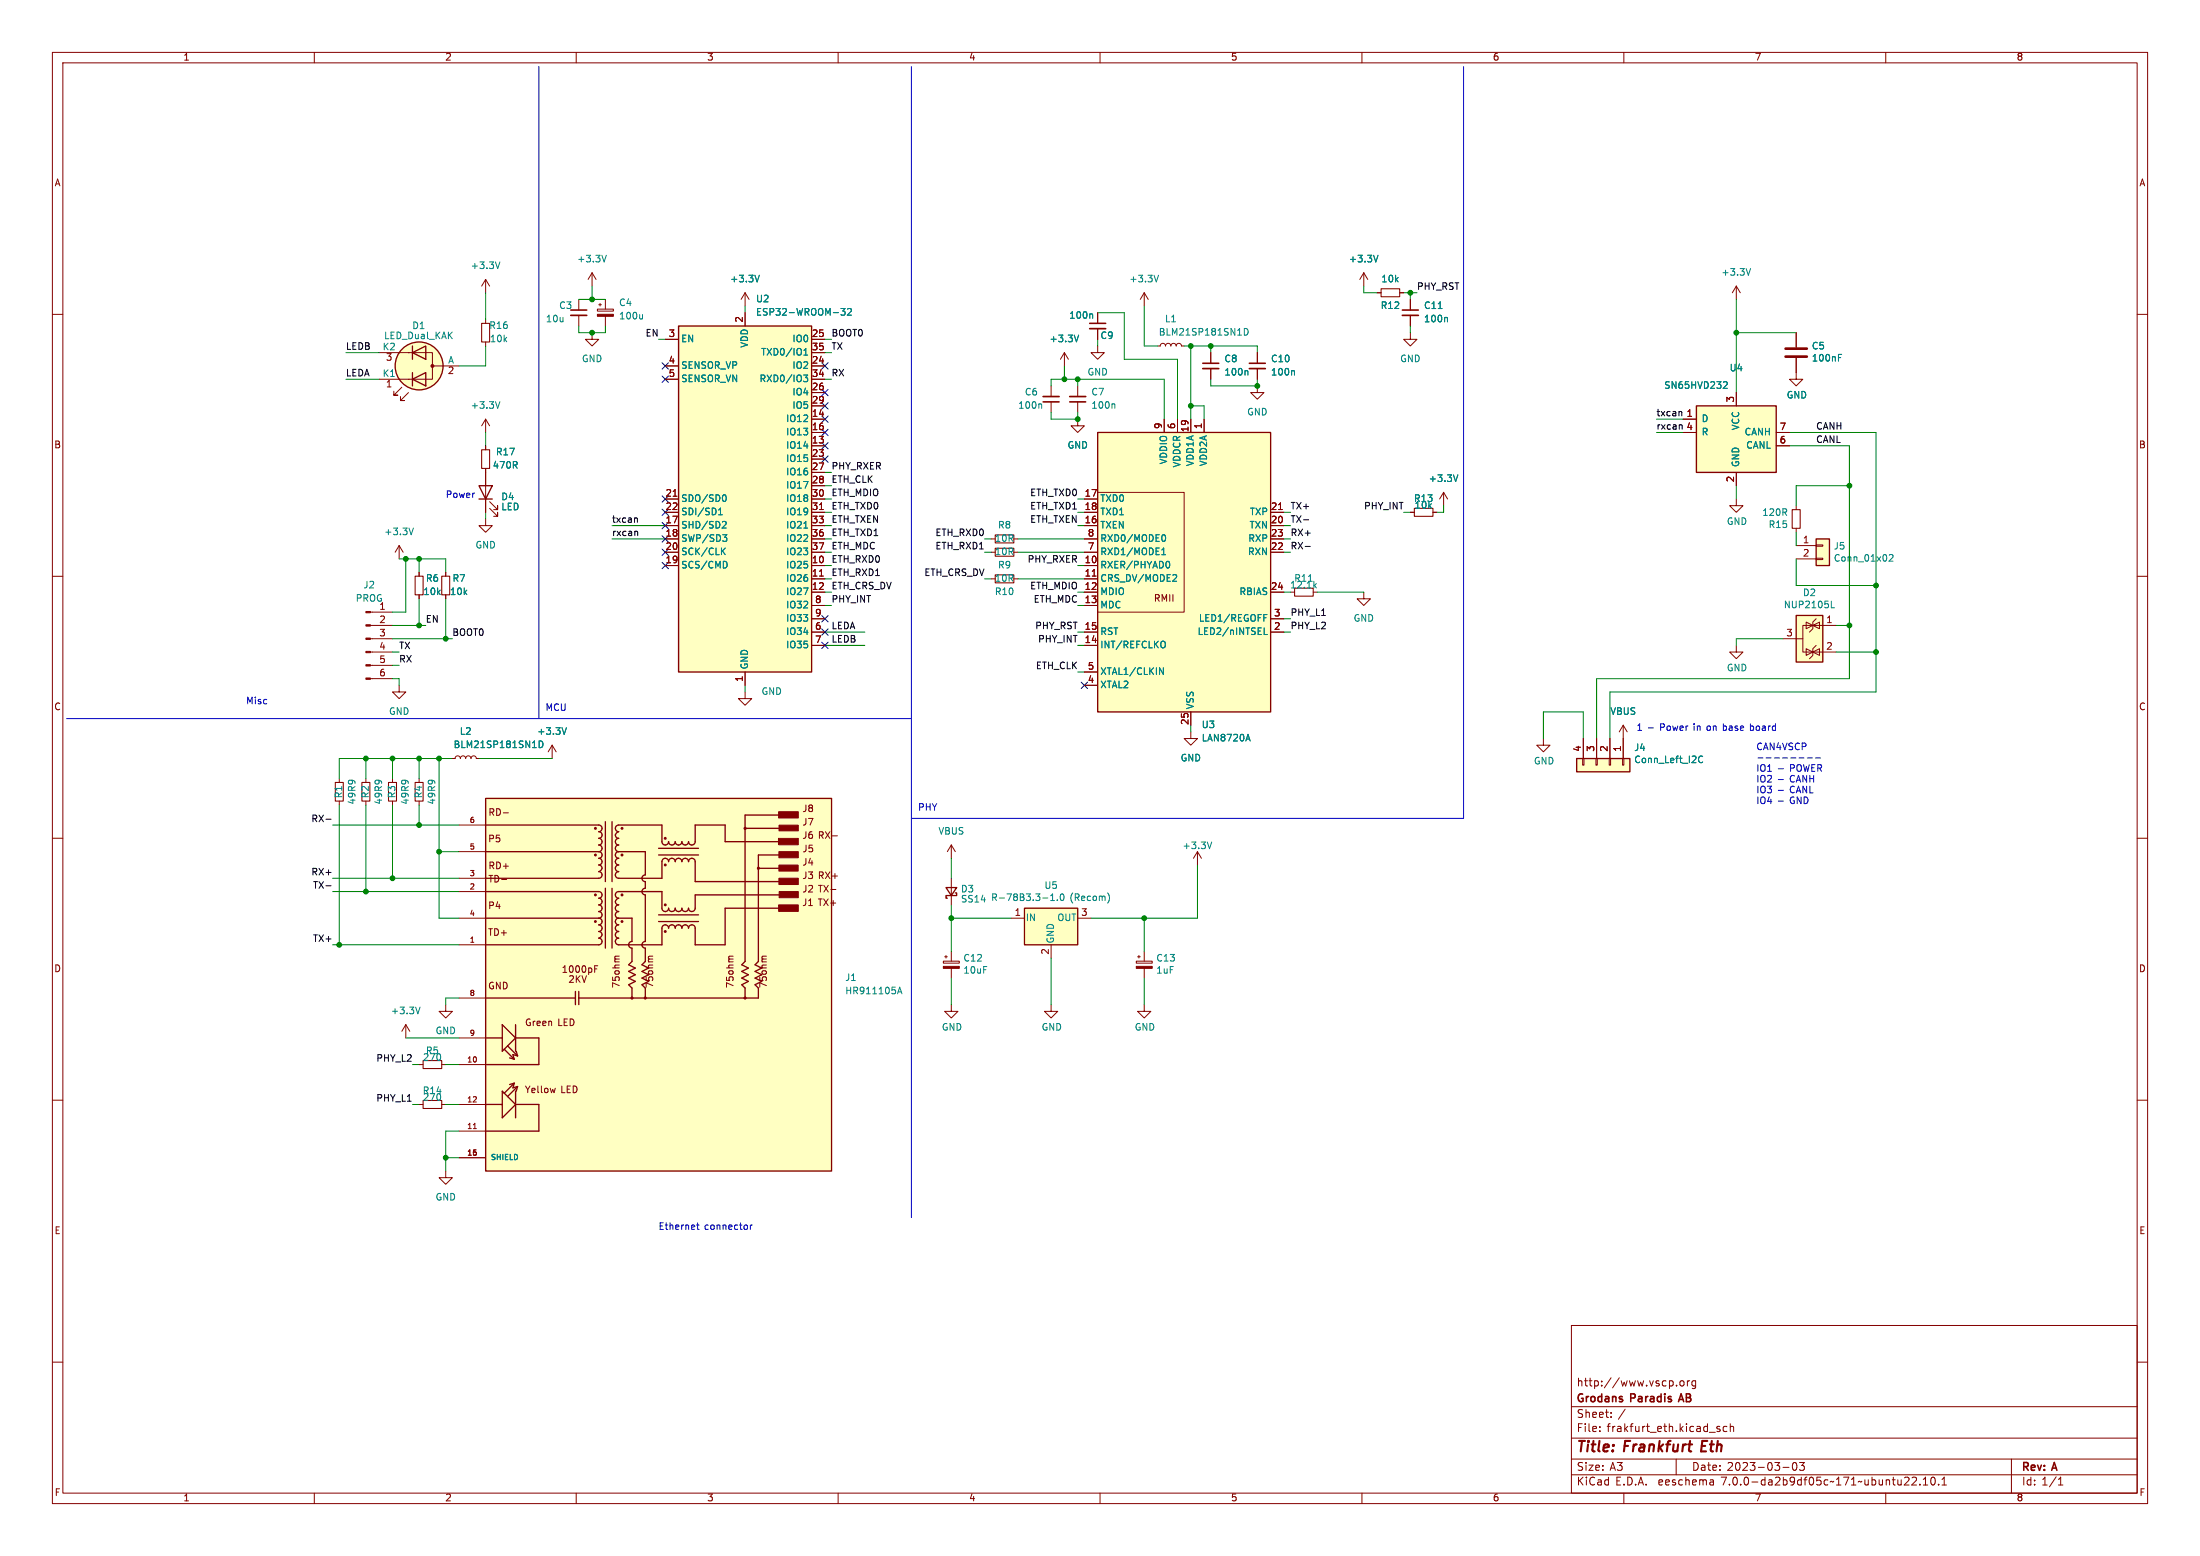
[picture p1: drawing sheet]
<svg xmlns="http://www.w3.org/2000/svg" width="420mm" height="297mm" viewBox="0 0 420 297" stroke-linecap="round" stroke-linejoin="round" font-family="sans-serif">
<g fill="none" stroke="#840000" stroke-width=".19">
<path d="M10 10h400v277h-400zM12 12h396v273h-396zM60 10v2M110 10v2M160 10v2M210 10v2M260 10v2M310 10v2M360 10v2M10 60h2M92.7 53.3v2.6M92.7 53.3l-.8 1.3"/>
<path d="M92.7 53.3l.8 1.3M110.5 57.2v2M113 52.1l-.7 1.2M113 52.1v2.5M113 52.1l.8 1.2M114 59h3.1v.4h-3.1zM114.3 58.2h.5M114.6 57.9v.5M115.6 57.2v1.8M142.2 55.9l-.7 1.3M142.2 55.9v2.5M142.2 59.7v2.5"/>
<path d="M142.2 55.9l.8 1.3M209.5 59.7v2M218.4 55.9l-.7 1.3M218.4 55.9v2.5M218.4 55.9l.8 1.3M260.3 52.1l-.7 1.2M260.3 52.1v2.5M260.3 52.1l.8 1.2M262.9 55.9h.8M267.2 55.9h.8M269.2 57.2v2M331.5 54.6v2.6"/>
<path d="M331.5 54.6l-.8 1.3M331.5 54.6l.7 1.3M408 60h2M72.4 67.3h5.7M72.4 72.4h5.7M76.7 73.9l-1.5 1.5h.7h-.7v-.7M78 67.3h4.5v5.1h-4.5M78 74.9l-1.5 1.6h.7h-.7v-.8M82.5 69.9h5.1M92.7 61v.7M92.7 65.3v.7M110.5 60.2v2"/>
<path d="M113 63.5v1.3h1.3l-1.3 1.2-1.2-1.2h1.2M115.6 60.4v1.8M127 69.9h2.5M127 72.4h2.5M127 64.8h2.5M154.9 69.9h2.6M154.9 67.3h2.6M154.9 72.4h2.6M154.9 64.8h2.6M154.9 74.9h2.6M154.9 77.5h2.6M200.7 73.7v2"/>
<path d="M200.7 76.7v2M203.2 67.3l-.8 1.3M203.2 67.3v2.6M203.2 67.3l.8 1.3M205.7 73.7v2M205.7 76.7v2M209.5 66v1.3h1.3l-1.3 1.3-1.2-1.3h1.2M209.5 62.7v2.1M221 66h.5l.1-.3 .4-.2 .4 .2 .1 .3 .2-.3 .3-.2 .4 .2 .1 .3 .2-.3 .3-.2 .4 .2 .1 .3 .2-.3 .4-.2 .3 .2 .2 .3h.5M231.1 67.3v2M231.1 70.4v2M240 73.7v1.2h1.3l-1.3 1.3-1.2-1.3h1.2"/>
<path d="M240 67.3v2M240 70.4v2M269.2 63.5v1.3h1.3l-1.3 1.2-1.2-1.2h1.2M269.2 60.2v2M331.5 74.9v2.6M342.9 68.3v4.1h1.3l-1.3 1.3-1.3-1.3h1.3M342.9 63.5v2.8M92.7 99.1v1.2h1.3l-1.3 1.3-1.3-1.3h1.3M92.7 80l-.8 1.3M92.7 80v2.6M92.7 85.1v.8M92.7 89.4v8.4"/>
<path d="M92.7 80l.8 1.3M93.5 97l1.5 1.6v-.8v.8h-.8M93.5 95.8l1.5 1.5v-.8v.8h-.8M127 97.8h2.5M127 95.3h2.5M128.5 94.7h.7M154.9 80h2.6M154.9 82.6h2.6M154.9 85.1h2.6M154.9 97.8h2.6M154.9 95.3h2.6M154.9 87.6h2.6"/>
<path d="M154.9 90.2h2.6M154.9 92.7h2.6M156.5 97.3h.7M205.7 80v1.3h1.3l-1.3 1.3-1.2-1.3h1.2M207 97.8h2.5M207 95.3h2.5M209.5 94h16.6v22.8h-16.6M222.2 80v2.6M224.8 80v2.6M227.3 80v2.6M229.9 80v2.6M242.6 97.8h2.5"/>
<path d="M244.1 97.3h.7M269.2 97.8h.8M273.6 97.8h.7M275.6 94l-.8 1.3M275.6 94v2.5M275.6 94l.8 1.3M321.3 80h2.5M321.3 82.6h2.5M331.5 95.3v1.2h1.2l-1.2 1.3-1.3-1.3h1.3M331.5 90.2v2.5M339.1 82.6h2.5M339.1 85.1h2.5"/>
<path d="M342.9 96.5v.8M10 110h2M70.7 119.4h4.2M70.7 116.8h4.2M76.2 104.1l-.8 1.3M76.2 104.1v2.6M76.2 104.1l.8 1.3M80 109.2v.8M80 113.5v.8M85.1 109.2v.8M85.1 113.5v.8M127 105.4h2.5"/>
<path d="M127 102.9h2.5M127 108h2.5M127 100.3h2.5M154.9 113h2.6M154.9 105.4h2.6M154.9 102.9h2.6M154.9 108h2.6M154.9 110.5h2.6M154.9 115.6h2.6M154.9 100.3h2.6M154.9 118.1h2.6M156.5 110h.7"/>
<path d="M189.2 105.4h.8M189.2 102.9h.8M189.2 110.5h.8M193.5 105.4h.8M193.5 102.9h.8M193.5 110.5h.8M207 113h2.5M207 105.4h2.5M207 102.9h2.5M207 108h2.5M207 110.5h2.5M207 115.6h2.5"/>
<path d="M207 100.3h2.5M208.5 110h.7M242.6 113h2.5M242.6 105.4h2.5M242.6 102.9h2.5M242.6 100.3h2.5M242.6 118.1h2.5M250.7 113h.8M260.3 113v1.3h1.3l-1.3 1.3-1.2-1.3h1.2M342.9 104.1h3.8M342.9 106.7h3.8M342.9 100.8v.8"/>
<path d="M344.8 118.7l1.3 .7-1.3 .6zM346.1 119.4h-1.9v5.1h1.9M346.1 119.4l1.2-.7v1.3l-1.2-.6h.6M346.1 119.4h4.4M346.7 106.6h1.3v.2h-1.3zM346.7 104h1.3v.3h-1.3zM346.7 118.1l-.6 .6v1.3l-.7 .7M408 110h2M70.7 121.9h4.2M70.7 124.5h4.2M70.7 129.5h4.2M70.7 127h4.2"/>
<path d="M76.2 130.8v1.3h1.3l-1.3 1.3-1.3-1.3h1.3M142.2 132.1v1.3h1.3l-1.3 1.2-1.2-1.2h1.2M142.2 128.3v2.5M154.9 123.2h2.6M154.9 120.7h2.6M207 123.2h2.5M207 120.7h2.5M207 130.8h2.5M207 128.3h2.5M227.3 139.7v1.3h1.3l-1.3 1.2-1.2-1.2h1.2M227.3 135.9v2.5M242.6 120.7h2.5"/>
<path d="M309.9 138.4v6.4M309.9 138.4l-.8 1.3M309.9 138.4l.7 1.3M331.5 123.2v1.3h1.2l-1.2 1.2-1.3-1.2h1.3M340.4 121.9h3.8M344.8 123.8l1.3 .7-1.3 .6zM346.1 124.5l1.2-.7v1.3zM346.1 124.5h4.4M346.7 123.2l-.6 .6v1.3l-.7 .6M10 160h2M64.8 148.6v.8M64.8 152.9v.8"/>
<path d="M69.8 148.6v.8M69.8 152.9v.8M74.9 148.6v.8M74.9 152.9v.8M80 148.6v.8M80 152.9v.8M86.4 144.8h.5l.1-.4 .4-.1 .3 .1 .2 .4 .1-.4 .4-.1 .4 .1 .1 .4 .2-.4 .3-.1 .4 .1 .1 .4 .2-.4 .3-.1 .4 .1 .1 .4h.5M87.6 157.5h5.1M96.1 155.1h1M105.4 142.2l-.8 1.3M105.4 142.2v2.6M105.4 142.2l.8 1.3"/>
<path d="M158.9 159.5h1M294.6 141v1.2h1.3l-1.3 1.3-1.2-1.3h1.2M302.1 144.8h.3v1.3h-.3zM302.3 141v3.8M304.7 144.8h.2v1.3h-.2zM304.8 141v3.8M307.2 144.8h.3v1.3h-.3zM307.3 141v3.8M309.8 144.8h.2v1.3h-.2zM408 160h2M87.6 175.3h5.1M87.6 170.2h5.1"/>
<path d="M87.6 167.6h5.1M87.6 162.6h5.1M95.8 167.9h.9M181.6 161.3v2.5M181.6 167.6v5.1M181.6 161.3l-.8 1.3M181.6 161.3l.8 1.3M193 175.3h2.6M205.7 175.3h2.6M228.6 162.6l-.8 1.2M228.6 162.6v2.5M228.6 162.6l.8 1.2"/>
<path d="M77.5 195.6l-.8 1.3M77.5 195.6v2.5M77.5 195.6l.7 1.3M85.1 191.8v1.2h1.3l-1.3 1.3-1.3-1.3h1.3M87.6 180.3h5.1M87.6 190.5h5.1M87.6 198.1h5.1M113.5 184.9h.5M113.5 184.3h.6M118.2 182.5h-.6l-.2 .4M124.6 182.5h-.6l-.2 .4M140 182.5h-.7l-.2 .4"/>
<path d="M146.3 182.5h-.7l-.1 .4M180.1 183.5h3v.3h-3zM180.3 182.6h.5M180.6 182.4v.5M181.6 191.8v1.2h1.3l-1.3 1.3-1.3-1.3h1.3M181.6 181.6v1.9M181.6 184.8v1.9M200.7 191.8v1.2h1.2l-1.2 1.3-1.3-1.3h1.3M200.7 180.3v2.6M216.9 183.5h3.1v.3h-3.1zM217.2 182.6h.5M217.4 182.4v.5"/>
<path d="M218.4 191.8v1.2h1.3l-1.3 1.3-1.2-1.3h1.2M218.4 181.6v1.9M218.4 184.8v1.9M10 210h2M80 203.2h.8M80 210.8h.8M84.3 203.2h.8M84.3 210.8h.8M87.6 203.2h5.1M87.6 210.8h5.1M87.6 215.9h5.1M90.4 215.4h.5"/>
<path d="M106 207.7l-.2 .9M408 210h2M85.1 223.5v1.3h1.3l-1.3 1.3-1.3-1.3h1.3M87.6 221h5.1M10 260h2M300 253h108v32h-108zM408 260h2M300 278.5h108M300 274.5h108M300 268.5h108M305.4 273.1v.2M305.4 272.3v.2"/>
<path d="M307.6 270.4v.2M307.6 269.6v.2M320 278.5v3M320.1 264.4v.2M320.8 263.6h.4l.3 .2v.5l-.3 .3-.4-.1-.1-.2zM322.1 263.6v1M322.6 263.6h-.3l-.2 .2M323.7 263.6h-.4l-.3 .2 .1 .7h.6M323.7 263.6v1.2l-.3 .3-.3-.1M327.7 272.5l.7 .5-.2 .3-.5-.1M328.3 272.3h-.3l-.3 .2M329.7 272.3h-.5l-.2 .2 .1 .7h.6"/>
<path d="M330.3 272.4l.2-.1h.4l.1 1M330.3 271.8v1.5M342.4 279.2h.1a.8 .8 0 0 1 .6 .7 .8 .8 0 0 1-.6 .8 .99 .99 0 0 1-.1-1.5zM343.5 279.2h1l-.5 .5 .4 .2v.6l-.2 .2-.7-.2M384 278.5v6.5M60 285v2M110 285v2M160 285v2M210 285v2M260 285v2M300 281.5h108M310 285v2"/>
<path d="M326.9 282.5l.2 .2v.8M327.1 283.4l-.5 .1M327.1 282.8l-.5 .1M340.4 280.1h1.1M360 285v2M365 282.1l.6-.1 .2 .1 .1 .3-1 1.1h1M366.5 283.3v.2M367.2 283.5h.8M367.2 282.4l.4-.4v1.5M368.8 282h.1a.8 .8 0 0 1 .6 .7 .8 .8 0 0 1-.6 .8 1 1 0 0 1-.1-1.5zM370.1 283.3v.2M370.7 283.5h.9"/>
<path d="M370.7 282.4l.5-.4v1.5M393 283.5h.8M393 282.4l.4-.4v1.5"/>
</g>
<path d="M109 59.2h3M267.7 59.2h3.1M199.1 76.7h3.1M204.2 76.7h3.1M208 61.7h3.1M229.6 69.3h3.1M238.5 69.3h3.1M320.9 266.1l-.5 1.5" fill="none" stroke="#840000" stroke-width=".3"/>
<g fill="none" stroke="#840000" stroke-width=".2">
<path d="M263.7 55.1h3.5v1.5h-3.5zM91.9 61.7h1.6v3.6h-1.6zM91.9 85.9h1.6v3.5h-1.6zM270 97h3.6v1.6h-3.6zM342.1 97.3h1.6v3.5h-1.6zM79.2 110h1.6v3.5h-1.6zM84.3 110h1.6v3.5h-1.6zM190 104.6h3.5v1.6h-3.5zM190 102.1h3.5v1.5h-3.5zM190 109.7h3.5v1.6h-3.5zM247.1 112.3h3.6v1.5h-3.6zM64 149.4h1.5v3.5h-1.5z"/>
<path d="M69.1 149.4h1.5v3.5h-1.5zM74.2 149.4h1.5v3.5h-1.5zM79.2 149.4h1.6v3.5h-1.6zM80.8 202.4h3.5v1.6h-3.5zM80.8 210.1h3.5v1.5h-3.5z"/>
</g>
<g fill="none" stroke="#008484" stroke-width=".19">
<path d="M95.4 50l-.4 1.3M115.8 48.7l-.5 1.3M145 52.5l-.5 1.3M160.5 58.9h.8l-.4 .5 .4 .1v.5l-.2 .2-.5-.1M161.8 59l.5-.1 .2 .3-.8 1h.8M208.4 59.9l.2 .2v.7M221.2 52.5l-.5 1.3M263.1 48.7l-.5 1.3M334.2 51.3l-.4 1.2M95.4 76.7l-.4 1.2M122.7 60v.9M122.7 60.8l-.2 .1"/>
<path d="M153.4 71.6h.8l-.4 .5 .3 .1v.5l-.2 .2-.4-.1M153.5 67.8h.7M153.5 66.9l.3-.4v1.3M198.7 77.1l.2 .2v.6M205.9 64l-.4 1.2M212.6 77.1l.2 .2v.6M237.6 62.7a.64 .64 0 0 1 .7 .6 .64 .64 0 0 1-.7 .7zM238 70.7l.2 .2v.7M246.9 70.7l.2 .2v.7M276.1 60.6l.2 .2v.6M329.2 72.9h.4l.1 .3-.7 .9h.7M351 67.6h.6"/>
<path d="M137.2 98.3h.7M137.2 97.3l.3-.3v1.3M138.1 99.5l.4 .1 .1 .3-.8 .9h.8M138.3 94.4a.79 .79 0 0 1 0 1.3M278.3 90.6l-.4 1.3M78.9 100.8l-.4 1.3M137.9 105.2l.6 .7M138 102.1h.8l-.5 .5M138.5 104.6l-.8 .7M138.5 102.6l.3 .2v.3l-.3 .2M138.7 107.3l.1 .4-.1 .5M153.5 100.8h.7"/>
<path d="M221.8 105.9h.7M221.8 105l.4-.4v1.3M222.1 102.1a.68 .68 0 0 1 .4 .6 .68 .68 0 0 1-.4 .6M223 107.1a.79 .79 0 0 1 0 1.3M224.5 109.7l.1 .2v.3l-.8 .8h.8M241.3 117.9h.4M241.3 117.3h.6M241.3 119.8v1.3h.6M250.9 111.7l.4 .5M251.3 111.4l-.5 .5M349.6 116h.6M360.7 106l.4-.1 .3 .3-.8 .9h.8"/>
<path d="M108.1 138.9l-.4 1.3M221.4 127.5l.7 1.2v-1.2M222.3 122.4a.9 .9 0 0 1 0 1.2M102.9 141.4a.64 .64 0 0 1 .8 .7 .64 .64 0 0 1-.8 .6zM237.9 141.1h.7M238.3 140.2l.4 1.2M324.3 145.3l.4 .3 .3-.1M325 144.4l-.3-.1-.4 .3M200.6 171.9h.7M200.6 171l.3-.4v1.3M201.9 171.8v.1M202.5 170.7l.2-.1a.68 .68 0 0 1 .4 .7 .68 .68 0 0 1-.4 .6l-.3-.5z"/>
<path d="M211.4 170.4a1.46 1.46 0 0 1 0 2M231.3 160.7l-.4 1.3M80.2 192.2l-.4 1.3M171.3 189.7l.5-1.3 .4 1.3M171.5 189.3h.6"/>
</g>
<path d="M109 60.2h3M199.1 75.7h3.1M204.2 75.7h3.1M208 62.7h3.1M229.6 70.4h3.1M238.5 70.4h3.1M267.7 60.2h3.1" fill="none" stroke="#840000" stroke-width=".33"/>
<g fill="#ffffc2" stroke="#ffffc2" stroke-width=".19">
<path d="M342.9 117.5h5.1v8.9h-5.1z"/>
<path d="M346.7 102.9h2.5v5.1h-2.5z"/>
<path d="M301 144.8h10.1v2.5h-10.1z"/>
<path d="M323.8 77.5h15.3v12.7h-15.3z"/>
<path d="M209.5 82.6h33.1v53.3h-33.1z"/>
<path d="M195.6 173.4h10.1v6.9h-10.1z"/>
<path d="M92.7 152.4h66v71.1h-66z"/>
<path d="M129.5 62.2h25.4v66.1h-25.4z"/>
<circle cx="80" cy="69.9" r="4.6"/>
</g>
<g fill="none" stroke="#840000" stroke-width=".25">
<path d="M78.7 67.3l2.6-1.3v2.6zM78.7 72.4l2.6-1.3v2.6zM78.7 66v2.6M78.7 71.1v2.6M129.5 62.2h25.4v66.1h-25.4zM323.8 77.5h15.3v12.7h-15.3zM91.4 92.7h2.6l-1.3 2.6zM91.4 95.3h2.6M209.5 82.6h33.1v53.3h-33.1zM342.9 117.5h5.1v8.9h-5.1zM346.7 102.9h2.5v5.1h-2.5zM92.7 152.4h66v71.1h-66z"/>
<path d="M92.7 157.5h21.6a.63 .63 0 0 1 .6 .6 .63 .63 0 0 1-.6 .7 .63 .63 0 0 1 .6 .6 .63 .63 0 0 1-.6 .6 .63 .63 0 0 1 .6 .7 .63 .63 0 0 1-.6 .6 .63 .63 0 0 1 .6 .6 .63 .63 0 0 1-.6 .7M115.6 156.8v11.5M116.8 156.8v11.5M142.2 158.1h7M149.2 155.6h-7v27.9l-.6 .7 1.3 .6-1.3 .6 1.3 .7-1.3 .6 1.3 .6-1.3 .7 .6 .6v1.9M301 144.8h10.1v2.5h-10.1zM92.7 170.2h21.6a.63 .63 0 0 1 .6 .6 .63 .63 0 0 1-.6 .7 .63 .63 0 0 1 .6 .6 .63 .63 0 0 1-.6 .6 .63 .63 0 0 1 .6 .7 .63 .63 0 0 1-.6 .6 .63 .63 0 0 1 .6 .6 .63 .63 0 0 1-.6 .7M92.7 175.3h21.6M92.7 162.6h21.6M114.3 175.3a.63 .63 0 0 1 .6 .6 .63 .63 0 0 1-.6 .6 .63 .63 0 0 1 .6 .7 .63 .63 0 0 1-.6 .6 .63 .63 0 0 1 .6 .6 .63 .63 0 0 1-.6 .7 .63 .63 0 0 1 .6 .6 .63 .63 0 0 1-.6 .6h-21.6M114.3 162.6a.63 .63 0 0 1 .6 .6 .63 .63 0 0 1-.6 .6 .63 .63 0 0 1 .6 .7 .63 .63 0 0 1-.6 .6 .63 .63 0 0 1 .6 .6 .63 .63 0 0 1-.6 .7 .63 .63 0 0 1 .6 .6 .63 .63 0 0 1-.6 .6h-21.6M115.6 169.5v11.5"/>
<path d="M116.8 169.5v11.5M118.1 162.6a.63 .63 0 0 0-.6 .6 .63 .63 0 0 0 .6 .6 .63 .63 0 0 0-.6 .7 .63 .63 0 0 0 .6 .6 .63 .63 0 0 0-.6 .6 .63 .63 0 0 0 .6 .7 .63 .63 0 0 0-.6 .6 .63 .63 0 0 0 .6 .6h8.3v-3.1a.63 .63 0 0 1 .6-.7 .63 .63 0 0 1 .6 .7 .63 .63 0 0 1 .7-.7 .63 .63 0 0 1 .6 .7 .63 .63 0 0 1 .6-.7 .63 .63 0 0 1 .7 .7 .63 .63 0 0 1 .6-.7 .63 .63 0 0 1 .6 .7 .63 .63 0 0 1 .7-.7 .63 .63 0 0 1 .6 .7v3.8h16.5M118.1 175.3h2.5v4.4a.63 .63 0 0 0-.6 .6 .63 .63 0 0 0 .6 .7v2.5l-.6 .7 1.3 .6-1.3 .6 1.3 .7-1.3 .6 1.3 .6-1.3 .7 .6 .6v1.9M118.1 162.6h5.1v4.4a.63 .63 0 0 0-.6 .6 .63 .63 0 0 0 .6 .7v1.2a.63 .63 0 0 0-.6 .7 .63 .63 0 0 0 .6 .6v8.9a.63 .63 0 0 0-.6 .6 .63 .63 0 0 0 .6 .7v2.5l-.6 .7 1.2 .6-1.2 .6 1.2 .7-1.2 .6 1.2 .6-1.2 .7 .6 .6v1.9M125.7 175.9h7.6M125.7 174.6h7.6M125.7 163.2h7.6M125.7 161.9h7.6M144.8 165.7h4.4M149.2 173.4h-10.8v6.9h-5.7v-3.1a.63 .63 0 0 0-.6-.7 .63 .63 0 0 0-.7 .7 .63 .63 0 0 0-.6-.7 .63 .63 0 0 0-.6 .7 .63 .63 0 0 0-.7-.7 .63 .63 0 0 0-.6 .7 .63 .63 0 0 0-.6-.7 .63 .63 0 0 0-.7 .7 .63 .63 0 0 0-.6-.7 .63 .63 0 0 0-.6 .7v3.1h-8.3a.63 .63 0 0 1-.6-.6 .63 .63 0 0 1 .6-.6 .63 .63 0 0 1-.6-.7 .63 .63 0 0 1 .6-.6 .63 .63 0 0 1-.6-.6 .63 .63 0 0 1 .6-.7 .63 .63 0 0 1-.6-.6 .63 .63 0 0 1 .6-.6M149.2 170.8h-16.5v2.6a.63 .63 0 0 1-.6 .6 .63 .63 0 0 1-.7-.6 .63 .63 0 0 1-.6 .6 .63 .63 0 0 1-.6-.6 .63 .63 0 0 1-.7 .6 .63 .63 0 0 1-.6-.6 .63 .63 0 0 1-.6 .6 .63 .63 0 0 1-.7-.6 .63 .63 0 0 1-.6 .6 .63 .63 0 0 1-.6-.6v-3.2h-8.3a.63 .63 0 0 0-.6 .6 .63 .63 0 0 0 .6 .7 .63 .63 0 0 0-.6 .6 .63 .63 0 0 0 .6 .6 .63 .63 0 0 0-.6 .7 .63 .63 0 0 0 .6 .6 .63 .63 0 0 0-.6 .6 .63 .63 0 0 0 .6 .7M149.2 160.7h-10.8v-3.2h-5.7v3.2a.63 .63 0 0 1-.6 .6 .63 .63 0 0 1-.7-.6 .63 .63 0 0 1-.6 .6 .63 .63 0 0 1-.6-.6 .63 .63 0 0 1-.7 .6 .63 .63 0 0 1-.6-.6 .63 .63 0 0 1-.6 .6 .63 .63 0 0 1-.7-.6 .63 .63 0 0 1-.6 .6 .63 .63 0 0 1-.6-.6v-3.2h-8.3a.63 .63 0 0 0-.6 .6 .63 .63 0 0 0 .6 .7 .63 .63 0 0 0-.6 .6 .63 .63 0 0 0 .6 .6 .63 .63 0 0 0-.6 .7 .63 .63 0 0 0 .6 .6 .63 .63 0 0 0-.6 .6 .63 .63 0 0 0 .6 .7"/>
<path d="M149.2 163.2h-4.4v20.3l-.7 .7 1.3 .6-1.3 .6 1.3 .7-1.3 .6 1.3 .6-1.3 .7 .7 .6v1.9h-34.3M180.6 169.4h2l-1 1.5zM182.4 170.4h.2v.5h-2v.6h.2M195.6 173.4h10.1v6.9h-10.1zM92.7 198.1h3.2M92.7 190.5h17.2M95.9 195.6l2.5 2.5-2.5 2.6zM96.9 199.6l1.9 1.9M98.4 198.1h4.5v5.1h-10.2M98.4 195.6v5.1M109.9 189.2v2.6M110.5 189.2v2.6"/>
<path d="M92.7 210.8h3.2M95.9 208.3l2.5 2.5-2.5 2.6zM96.3 200.3l1.9 1.9M97.3 201.9l.9 .3M98.2 206.8l-1.9 1.9M98.2 206.8l-.9 .2M98.2 206.8l-.3 .8 .9-.2M98.4 210.8h4.5v5.1h-10.2M98.4 208.3v5.1M98.6 200.7l.2 .8M98.8 207.4l-1.9 1.9M98.8 201.5l-.9-.2 .3 .9"/>
<path d="M98.8 207.4l-.2 .9"/>
<circle cx="80" cy="69.9" r="4.6"/>
<circle cx="113.7" cy="158.1" r=".15"/>
<circle cx="118.7" cy="158.1" r=".15"/>
<circle cx="142.2" cy="158.1" r=".18"/>
<circle cx="113.7" cy="170.8" r=".15"/>
<circle cx="113.7" cy="175.9" r=".15"/>
<circle cx="113.7" cy="163.2" r=".15"/>
<circle cx="118.7" cy="175.9" r=".15"/>
<circle cx="118.7" cy="170.8" r=".15"/>
<circle cx="118.7" cy="163.2" r=".15"/>
<circle cx="127" cy="172.7" r=".15"/>
<circle cx="127" cy="160" r=".15"/>
<circle cx="127" cy="165.1" r=".15"/>
<circle cx="127" cy="177.8" r=".15"/>
<circle cx="144.8" cy="165.7" r=".18"/>
<circle cx="120.6" cy="190.5" r=".18"/>
<circle cx="123.2" cy="190.5" r=".18"/>
<circle cx="142.2" cy="190.5" r=".18"/>
</g>
<path d="M340.9 68.1h4M340.9 66.5h4" fill="none" stroke="#840000" stroke-width=".51"/>
<g fill="#840000" stroke="#840000" stroke-width=".19">
<path d="M114 60h3.1v.4h-3.1z"/>
<path d="M180.1 184.5h3v.3h-3z"/>
<path d="M148.6 160h3.8v1.2h-3.8z"/>
<path d="M148.6 172.7h3.8v1.3h-3.8z"/>
<path d="M148.6 154.9h3.8v1.2h-3.8z"/>
<path d="M148.7 167.6h3.7v1.2h-3.7z"/>
<path d="M148.7 165.1h3.7v1.2h-3.7z"/>
<path d="M148.7 162.6h3.7v1.1h-3.7z"/>
<path d="M148.7 157.5h3.7v1.1h-3.7z"/>
<path d="M148.7 170.2h3.7v1.1h-3.7z"/>
<path d="M216.9 184.5h3.1v.3h-3.1z"/>
<path d="M69.8 129.4h.9v.3h-.9z"/>
<path d="M69.8 126.9h.9v.2h-.9z"/>
<path d="M69.8 124.3h.9v.3h-.9z"/>
<path d="M69.8 121.8h.9v.2h-.9z"/>
<path d="M69.8 119.3h.9v.2h-.9z"/>
<path d="M69.8 116.7h.9v.3h-.9z"/>
<circle cx="82.5" cy="69.9" r=".28"/>
</g>
<path d="M320.9 78.5l.2 .2v.7M121.5 98.9l.2 .1v.7M248.9 99.2h.9M320.9 81.1l.2 .2v.6M121.6 101.4l.1 .2v.6M249.2 104.3h.9M62.2 156.4h1M62.2 169.1h1" fill="none" stroke="#000" stroke-width=".19"/>
<g fill="none" stroke="#0000c2" stroke-width=".19">
<path d="M102.9 12.7v124.5M174 12.7v219.7M279.4 12.7v143.5h-105.4M12.7 137.2h161.3M314.7 138.9h1M335.6 144.7h.9M337.2 144.7h.9M338.7 144.7h1M339.5 146.7h1M339.5 148.8h1M339.5 150.9h1M339.5 152.9h1"/>
<path d="M340.3 144.7h1M341.9 144.7h.9M343.4 144.7h1M345 144.7h1M346.6 144.7h1M133 233.8h.5M133.2 233.4v1.1l.3 .2M143.2 233.8v.9M143.6 233.8l-.4 .3"/>
</g>
<g fill="none" stroke="#008400" stroke-width=".19">
<path d="M92.7 55.9v5.1M110.5 57.2h5.1M113 54.6v2.6M142.2 58.4v1.3M209.5 59.7h5.1v8.9h10.2v11.4M218.4 58.4v7.6h2.6M260.3 54.6v1.3h2.6M268 55.9h2.5M269.2 55.9v1.3M331.5 57.2v17.7M66 72.4h6.4M66 67.3h6.4"/>
<path d="M92.7 66v3.9h-5.1M110.5 62.2v1.3h5.1v-1.3M125.7 64.8h1.3M157.5 64.8h1.2M157.5 72.4h1.2M157.5 67.3h1.2M200.7 73.7v-1.3h21.5v7.6M200.7 78.7v1.3h5v-1.3M203.2 69.9v2.5M205.7 72.4v1.3M209.5 64.8v1.2M226.1 66h13.9v1.3"/>
<path d="M227.3 66v14M227.3 77.5h2.6v2.5M231.1 66v1.3M231.1 72.4v1.3h8.9v-1.3M269.2 62.2v1.3M331.5 63.5h11.4M92.7 82.6v2.5M92.7 97.8v1.3M157.5 90.2h1.2M157.5 95.3h1.2M157.5 97.8h1.2M157.5 92.7h1.2"/>
<path d="M205.7 95.3h1.3M205.7 97.8h1.3M245.1 97.8h1.3M268 97.8h1.2M275.6 96.5v1.3h-1.3M316.2 80h5.1M316.2 82.6h5.1M331.5 92.7v2.6M341.6 82.6h16.5v49.5h-50.8v8.9M341.6 85.1h11.5v44.4h-48.3v11.5M353.1 92.7h-10.2v3.8M74.9 119.4h6.4"/>
<path d="M76.2 106.7h8.9v2.5M77.5 106.7v10.1h-2.6M80 106.7v2.5M80 114.3v5.1M85.1 114.3v7.6M116.8 102.9h10.2M116.8 100.3h10.2M157.5 102.9h1.2M157.5 108h1.2M157.5 100.3h1.2M157.5 110.5h1.2M157.5 113h1.2"/>
<path d="M157.5 115.6h1.2M157.5 105.4h1.2M188 102.9h1.2M188 110.5h1.2M188 105.4h1.2M194.3 102.9h12.7M194.3 110.5h12.7M194.3 105.4h12.7M205.7 108h1.3M205.7 113h1.3M205.7 115.6h1.3M245.1 102.9h1.3"/>
<path d="M245.1 100.3h1.3M245.1 113h1.3M245.1 105.4h1.3M245.1 118.1h1.3M251.5 113h8.8M342.9 101.6v2.5M342.9 106.7v5.1h15.2M350.5 119.4h2.6M74.9 121.9h11.5M74.9 129.5h1.3v1.3M74.9 127h1.3M74.9 124.5h1.3"/>
<path d="M142.2 130.8v1.3M157.5 120.7h7.6M157.5 123.2h7.6M205.7 120.7h1.3M205.7 123.2h1.3M205.7 128.3h1.3M227.3 138.4v1.3M245.1 120.7h1.3M340.4 121.9h-8.9v1.3M350.5 124.5h7.6M63.5 157.5h24.1M64.8 153.7v26.6"/>
<path d="M69.8 144.8v3.8M69.8 153.7v16.5M74.9 144.8v3.8M74.9 153.7v13.9M80 144.8v3.8M80 153.7v3.8M83.8 144.8v30.5h3.8M86.4 144.8h-21.6v3.8M91.4 144.8h14M294.6 141v-5.1h7.7v5.1M63.5 167.6h24.1M63.5 170.2h24.1"/>
<path d="M83.8 162.6h3.8M181.6 163.8v3.8M181.6 172.7v8.9M181.6 175.3h11.4M218.4 175.3v6.3M228.6 165.1v10.2h-20.3M63.5 180.3h24.1M77.5 198.1h10.1M87.6 190.5h-2.5v1.3M181.6 186.7v5.1M200.7 182.9v8.9M218.4 186.7v5.1"/>
<path d="M78.7 203.2h1.3M78.7 210.8h1.3M85.1 203.2h2.5M85.1 210.8h2.5M87.6 215.9h-2.5v7.6M85.1 221h2.5"/>
</g>
<g fill="none" stroke="#000084" stroke-width=".19">
<path d="M126.4 69.2l1.2 1.3M126.4 71.8l1.2 1.2M127.6 69.2l-1.2 1.3M127.6 71.8l-1.2 1.2M156.9 76.9l1.2 1.2M156.9 74.3l1.2 1.2M156.9 69.2l1.2 1.3M156.9 79.4l1.2 1.2M158.1 76.9l-1.2 1.2M158.1 69.2l-1.2 1.3M158.1 74.3l-1.2 1.2M158.1 79.4l-1.2 1.2"/>
<path d="M126.4 99.7l1.2 1.2M126.4 97.2l1.2 1.2M126.4 94.6l1.2 1.3M127.6 99.7l-1.2 1.2M127.6 97.2l-1.2 1.2M127.6 94.6l-1.2 1.3M156.9 84.5l1.2 1.2M156.9 81.9l1.2 1.3M156.9 87l1.2 1.2M158.1 84.5l-1.2 1.2M158.1 81.9l-1.2 1.3M158.1 87l-1.2 1.2"/>
<path d="M126.4 107.3l1.2 1.3M126.4 102.3l1.2 1.2M126.4 104.8l1.2 1.2M127.6 107.3l-1.2 1.3M127.6 102.3l-1.2 1.2M127.6 104.8l-1.2 1.2M156.9 117.5l1.2 1.2M158.1 117.5l-1.2 1.2M156.9 122.6l1.2 1.2M156.9 120l1.2 1.3M158.1 122.6l-1.2 1.2M158.1 120l-1.2 1.3"/>
<path d="M206.4 130.2l1.2 1.2M207.6 130.2l-1.2 1.2"/>
</g>
<g fill="#008400" stroke="#008400" stroke-width=".19">
<circle cx="218.4" cy="175.3" r=".46"/>
<circle cx="181.6" cy="175.3" r=".46"/>
<circle cx="331.5" cy="63.5" r=".46"/>
<circle cx="353.1" cy="92.7" r=".46"/>
<circle cx="205.7" cy="72.4" r=".46"/>
<circle cx="203.2" cy="72.4" r=".46"/>
<circle cx="227.3" cy="77.5" r=".46"/>
<circle cx="227.3" cy="66" r=".46"/>
<circle cx="205.7" cy="80" r=".46"/>
<circle cx="231.1" cy="66" r=".46"/>
<circle cx="353.1" cy="119.4" r=".46"/>
<circle cx="358.1" cy="124.5" r=".46"/>
<circle cx="358.1" cy="111.8" r=".46"/>
<circle cx="240" cy="73.7" r=".46"/>
<circle cx="269.2" cy="55.9" r=".46"/>
<circle cx="80" cy="144.8" r=".46"/>
<circle cx="80" cy="157.5" r=".46"/>
<circle cx="74.9" cy="167.6" r=".46"/>
<circle cx="69.8" cy="144.8" r=".46"/>
<circle cx="69.8" cy="170.2" r=".46"/>
<circle cx="74.9" cy="144.8" r=".46"/>
<circle cx="83.8" cy="144.8" r=".46"/>
<circle cx="85.1" cy="121.9" r=".46"/>
<circle cx="77.5" cy="106.7" r=".46"/>
<circle cx="80" cy="106.7" r=".46"/>
<circle cx="80" cy="119.4" r=".46"/>
<circle cx="64.8" cy="180.3" r=".46"/>
<circle cx="85.1" cy="221" r=".46"/>
<circle cx="113" cy="63.5" r=".46"/>
<circle cx="113" cy="57.2" r=".46"/>
<circle cx="83.8" cy="162.6" r=".46"/>
</g>
<g font-size="2.8" fill="#840000">
<text x="301" y="277.8">Title:</text>
<text x="310.1" y="277.8">Frankfurt</text>
<text x="325.4" y="277.8">Eth</text>
</g>
<g font-size="2.1" fill="#840000">
<text x="301" y="268.1">Grodans</text>
<text x="301" y="264.9">http://www.vscp.org</text>
<text x="311.4" y="268.1">Paradis</text>
<text x="321.2" y="268.1">AB</text>
<text x="301" y="273.6">File:</text>
<text x="301" y="270.9">Sheet:</text>
<text x="306.8" y="273.6">frakfurt_eth.kicad_sch</text>
<text x="308.9" y="270.9">/</text>
<text x="301" y="281">Size:</text>
<text x="307.3" y="281">A3</text>
<text x="323" y="281">Date:</text>
<text x="329.7" y="281">2023-03-03</text>
<text x="386" y="281.2">Rev:</text>
<text x="392" y="281.2">A</text>
<text x="301" y="283.8">KiCad</text>
<text x="308.4" y="283.8">E.D.A.</text>
<text x="316.6" y="283.8">eeschema</text>
<text x="328.7" y="283.8">7.0.0-da2b9df05c~171~ubuntu22.10.1</text>
<text x="386" y="283.8">Id: 1/1</text>
</g>
<g font-size="1.8" fill="#840000">
<text x="35" y="11.8">1</text>
<text x="85" y="11.8">2</text>
<text x="135" y="11.8">3</text>
<text x="185" y="11.8">4</text>
<text x="235" y="11.8">5</text>
<text x="285" y="11.8">6</text>
<text x="335" y="11.8">7</text>
<text x="385" y="11.8">8</text>
<text x="10.4" y="35.8">A</text>
<text x="408.4" y="35.8">A</text>
<text x="127.6" y="64.5">3</text>
<text x="142" y="61.6" transform="rotate(-90 142 61.6)">2</text>
<text x="154.9" y="64.5">25</text>
<text x="73.6" y="69.2">3</text>
<text x="85.4" y="71.8">2</text>
<text x="127.6" y="69.6">4</text>
<text x="154.9" y="69.6">24</text>
<text x="154.9" y="67.1">35</text>
<text x="73.6" y="74.3">1</text>
<text x="127.6" y="72.1">5</text>
<text x="154.9" y="74.7">26</text>
<text x="154.9" y="77.2">29</text>
<text x="154.9" y="72.1">34</text>
<text x="331.2" y="76.9" transform="rotate(-90 331.2 76.9)">3</text>
<text x="154.9" y="79.8">14</text>
<text x="154.9" y="82.3">16</text>
<text x="222" y="81.9" transform="rotate(-90 222 81.9)">9</text>
<text x="224.5" y="81.9" transform="rotate(-90 224.5 81.9)">6</text>
<text x="227.1" y="82.6" transform="rotate(-90 227.1 82.6)">19</text>
<text x="229.6" y="81.9" transform="rotate(-90 229.6 81.9)">1</text>
<text x="321.9" y="79.8">1</text>
<text x="321.9" y="82.3">4</text>
<text x="339.7" y="82.3">7</text>
<text x="10.3" y="85.8">B</text>
<text x="154.9" y="84.8">13</text>
<text x="154.9" y="87.4">23</text>
<text x="154.9" y="89.9">27</text>
<text x="339.7" y="84.8">6</text>
<text x="408.3" y="85.8">B</text>
<text x="127" y="95">21</text>
<text x="154.9" y="92.5">28</text>
<text x="154.9" y="95">30</text>
<text x="207" y="95">17</text>
<text x="331.2" y="92.1" transform="rotate(-90 331.2 92.1)">2</text>
<text x="127" y="100.1">17</text>
<text x="127" y="97.5">22</text>
<text x="154.9" y="97.5">31</text>
<text x="154.9" y="100.1">33</text>
<text x="207" y="97.5">18</text>
<text x="207" y="100.1">16</text>
<text x="242.6" y="100.1">20</text>
<text x="242.6" y="97.5">21</text>
<text x="127" y="102.6">18</text>
<text x="127" y="107.7">19</text>
<text x="127" y="105.2">20</text>
<text x="154.9" y="107.7">10</text>
<text x="154.9" y="102.6">36</text>
<text x="154.9" y="105.2">37</text>
<text x="207" y="107.7">10</text>
<text x="207.6" y="105.2">7</text>
<text x="207.6" y="102.6">8</text>
<text x="242.6" y="105.2">22</text>
<text x="242.6" y="102.6">23</text>
<text x="344.1" y="103.9">1</text>
<text x="344.1" y="106.4">2</text>
<text x="154.9" y="110.2">11</text>
<text x="154.9" y="112.8">12</text>
<text x="207" y="110.2">11</text>
<text x="207" y="112.8">12</text>
<text x="242.6" y="112.8">24</text>
<text x="72.4" y="119.1">2</text>
<text x="155.5" y="115.3">8</text>
<text x="155.5" y="117.9">9</text>
<text x="207" y="115.3">13</text>
<text x="220.2" y="115.1">RMII</text>
<text x="243.2" y="117.9">3</text>
<text x="348.6" y="119.1">1</text>
<text x="72.4" y="121.7">3</text>
<text x="72.4" y="124.2">4</text>
<text x="155.5" y="120.4">6</text>
<text x="155.5" y="122.9">7</text>
<text x="207" y="122.9">14</text>
<text x="207" y="120.4">15</text>
<text x="243.2" y="120.4">2</text>
<text x="341" y="121.7">3</text>
<text x="348.6" y="124.2">2</text>
<text x="72.4" y="126.7">5</text>
<text x="72.4" y="129.3">6</text>
<text x="142" y="130.2" transform="rotate(-90 142 130.2)">1</text>
<text x="207.6" y="130.6">4</text>
<text x="207.6" y="128">5</text>
<text x="10.3" y="135.8">C</text>
<text x="408.3" y="135.8">C</text>
<text x="227.1" y="138.4" transform="rotate(-90 227.1 138.4)">25</text>
<text x="302" y="143.5" transform="rotate(-90 302 143.5)">4</text>
<text x="304.5" y="143.5" transform="rotate(-90 304.5 143.5)">3</text>
<text x="307.1" y="143.5" transform="rotate(-90 307.1 143.5)">2</text>
<text x="309.6" y="143.5" transform="rotate(-90 309.6 143.5)">1</text>
<text x="93.2" y="155.9">RD-</text>
<text x="153.2" y="155.2">J8</text>
<text x="93.2" y="161">P5</text>
<text x="153.2" y="160.3">J6 RX-</text>
<text x="153.2" y="157.8">J7</text>
<text x="93.2" y="166.1">RD+</text>
<text x="153.2" y="168">J3 RX+</text>
<text x="153.2" y="165.4">J4</text>
<text x="153.2" y="162.9">J5</text>
<text x="93.2" y="173.7">P4</text>
<text x="93.2" y="168.6">TD-</text>
<text x="153.2" y="173.1">J1 TX+</text>
<text x="153.2" y="170.5">J2 TX-</text>
<text x="93.2" y="178.8">TD+</text>
<text x="193.6" y="175">1</text>
<text x="206.3" y="175">3</text>
<text x="10.3" y="185.8">D</text>
<text x="107.2" y="185.9">1000pF</text>
<text x="200.4" y="182.3" transform="rotate(-90 200.4 182.3)">2</text>
<text x="408.3" y="185.8">D</text>
<text x="93.2" y="189">GND</text>
<text x="108.5" y="187.8">2KV</text>
<text x="118.5" y="188.6" transform="rotate(-90 118.5 188.6)">75ohm</text>
<text x="124.9" y="188.6" transform="rotate(-90 124.9 188.6)">75ohm</text>
<text x="140.2" y="188.6" transform="rotate(-90 140.2 188.6)">75ohm</text>
<text x="146.6" y="188.6" transform="rotate(-90 146.6 188.6)">75ohm</text>
<text x="100.2" y="196">Green</text>
<text x="106.5" y="196">LED</text>
<text x="100.2" y="208.8">Yellow</text>
<text x="107.1" y="208.8">LED</text>
<text x="10.4" y="235.8">E</text>
<text x="408.3" y="235.8">E</text>
<text x="10.4" y="285.8">F</text>
<text x="35" y="286.8">1</text>
<text x="85" y="286.8">2</text>
<text x="135" y="286.8">3</text>
<text x="185" y="286.8">4</text>
<text x="235" y="286.8">5</text>
<text x="285" y="286.8">6</text>
<text x="335" y="286.8">7</text>
<text x="385" y="286.8">8</text>
<text x="408.4" y="285.8">F</text>
</g>
<g font-size="1.8" fill="#008484">
<text x="89.8" y="51.6">+3.3V</text>
<text x="110.1" y="50.4">+3.3V</text>
<text x="257.4" y="50.4">+3.3V</text>
<text x="328.6" y="52.9">+3.3V</text>
<text x="106.7" y="59.2">C3</text>
<text x="118.1" y="58.7">C4</text>
<text x="139.3" y="54.2">+3.3V</text>
<text x="144.3" y="58">U2</text>
<text x="215.5" y="54.2">+3.3V</text>
<text x="263.5" y="59.2">R12</text>
<text x="263.6" y="54.2">10k</text>
<text x="271.8" y="59.3">C11</text>
<text x="73.3" y="65">LED_Dual_KAK</text>
<text x="78.6" y="63.1">D1</text>
<text x="93.3" y="63.1">R16</text>
<text x="93.5" y="65.6">10k</text>
<text x="104.1" y="61.8">10u</text>
<text x="118.1" y="61.2">100u</text>
<text x="130" y="65.6">EN</text>
<text x="144.3" y="60.5">ESP32-WROOM-32</text>
<text x="151.2" y="65.6">IO0</text>
<text x="200.3" y="65.6">+3.3V</text>
<text x="204.1" y="61.1">100n</text>
<text x="210" y="65">C9</text>
<text x="221.2" y="64.3">BLM21SP181SN1D</text>
<text x="222.3" y="61.8">L1</text>
<text x="271.8" y="61.8">100n</text>
<text x="73" y="67.1">K2</text>
<text x="85.5" y="69.6">A</text>
<text x="111" y="69.4">GND</text>
<text x="130" y="70.7">SENSOR_VP</text>
<text x="143.1" y="66.5" transform="rotate(-90 143.1 66.5)">VDD</text>
<text x="145.2" y="68.1">TXD0/IO1</text>
<text x="151.2" y="70.7">IO2</text>
<text x="207.6" y="71.9">GND</text>
<text x="233.7" y="69.4">C8</text>
<text x="233.7" y="72">100n</text>
<text x="242.6" y="69.4">C10</text>
<text x="242.6" y="72">100n</text>
<text x="267.2" y="69.4">GND</text>
<text x="330.1" y="71.2">U4</text>
<text x="345.8" y="67">C5</text>
<text x="345.8" y="69.3">100nF</text>
<text x="73" y="72.1">K1</text>
<text x="130" y="73.2">SENSOR_VN</text>
<text x="144.9" y="73.2">RXD0/IO3</text>
<text x="151.2" y="75.8">IO4</text>
<text x="195.6" y="75.8">C6</text>
<text x="208.3" y="75.7">C7</text>
<text x="317.6" y="74.5">SN65HVD232</text>
<text x="341" y="76.3">GND</text>
<text x="89.8" y="78.3">+3.3V</text>
<text x="150" y="80.8">IO12</text>
<text x="150" y="83.4">IO13</text>
<text x="151.2" y="78.3">IO5</text>
<text x="194.3" y="78.3">100n</text>
<text x="208.3" y="78.3">100n</text>
<text x="238" y="79.6">GND</text>
<text x="324.9" y="80.8">D</text>
<text x="324.9" y="83.4">R</text>
<text x="332.3" y="82.2" transform="rotate(-90 332.3 82.2)">VCC</text>
<text x="332.9" y="83.4">CANH</text>
<text x="94" y="89.7">470R</text>
<text x="94.6" y="87.2">R17</text>
<text x="150" y="85.9">IO14</text>
<text x="150" y="88.5">IO15</text>
<text x="203.7" y="85.9">GND</text>
<text x="223.1" y="88.7" transform="rotate(-90 223.1 88.7)">VDDIO</text>
<text x="225.6" y="89.4" transform="rotate(-90 225.6 89.4)">VDDCR</text>
<text x="228.2" y="89.1" transform="rotate(-90 228.2 89.1)">VDD1A</text>
<text x="230.7" y="89.1" transform="rotate(-90 230.7 89.1)">VDD2A</text>
<text x="332.3" y="89.2" transform="rotate(-90 332.3 89.2)">GND</text>
<text x="333.2" y="85.9">CANL</text>
<text x="95.6" y="95.7">D4</text>
<text x="150" y="91">IO16</text>
<text x="150" y="93.5">IO17</text>
<text x="272.7" y="92.3">+3.3V</text>
<text x="95.6" y="97.7">LED</text>
<text x="130" y="101.2">SHD/SD2</text>
<text x="130" y="96.1">SDO/SD0</text>
<text x="130" y="98.6">SDI/SD1</text>
<text x="150" y="96.1">IO18</text>
<text x="150" y="98.6">IO19</text>
<text x="150" y="101.2">IO21</text>
<text x="190.5" y="101.2">R8</text>
<text x="210.1" y="101.2">TXEN</text>
<text x="210.1" y="96.1">TXD0</text>
<text x="210.1" y="98.6">TXD1</text>
<text x="238.4" y="101.2">TXN</text>
<text x="238.5" y="98.6">TXP</text>
<text x="269.9" y="96.1">R13</text>
<text x="270" y="97.3">10k</text>
<text x="329.6" y="100.5">GND</text>
<text x="336.4" y="98.7">120R</text>
<text x="337.6" y="101.1">R15</text>
<text x="73.3" y="102.4">+3.3V</text>
<text x="90.7" y="105">GND</text>
<text x="130" y="103.7">SWP/SD3</text>
<text x="130" y="106.2">SCK/CLK</text>
<text x="150" y="103.7">IO22</text>
<text x="150" y="106.2">IO23</text>
<text x="189.9" y="106.2">10R</text>
<text x="189.9" y="103.7">10R</text>
<text x="210.1" y="106.2">RXD1/MODE1</text>
<text x="210.1" y="103.7">RXD0/MODE0</text>
<text x="238.1" y="106.2">RXN</text>
<text x="238.2" y="103.7">RXP</text>
<text x="350" y="105.2">J5</text>
<text x="350" y="107.5">Conn_01x02</text>
<text x="69.3" y="112.6">J2</text>
<text x="80.8" y="113.9">10k</text>
<text x="81.2" y="111.3">R6</text>
<text x="85.8" y="113.9">10k</text>
<text x="86.3" y="111.3">R7</text>
<text x="130" y="108.8">SCS/CMD</text>
<text x="150" y="108.8">IO25</text>
<text x="150" y="111.3">IO26</text>
<text x="150" y="113.9">IO27</text>
<text x="189.9" y="113.9">R10</text>
<text x="189.9" y="111.3">10R</text>
<text x="190.5" y="108.8">R9</text>
<text x="210.1" y="108.8">RXER/PHYAD0</text>
<text x="210.1" y="111.3">CRS_DV/MODE2</text>
<text x="210.1" y="113.9">MDIO</text>
<text x="236.5" y="113.9">RBIAS</text>
<text x="246.2" y="112.6">12.1k</text>
<text x="247" y="111.3">R11</text>
<text x="67.9" y="115.1">PROG</text>
<text x="72.4" y="116.6">1</text>
<text x="150" y="116.4">IO32</text>
<text x="150" y="118.9">IO33</text>
<text x="210.1" y="116.4">MDC</text>
<text x="228.8" y="118.9">LED1/REGOFF</text>
<text x="258.4" y="118.9">GND</text>
<text x="340.5" y="116.4">NUP2105L</text>
<text x="344.1" y="114.1">D2</text>
<text x="150" y="121.5">IO34</text>
<text x="150" y="124">IO35</text>
<text x="210.1" y="124">INT/REFCLKO</text>
<text x="210.1" y="121.5">RST</text>
<text x="228.5" y="121.5">LED2/nINTSEL</text>
<text x="143.1" y="127.8" transform="rotate(-90 143.1 127.8)">GND</text>
<text x="210.1" y="131.6">XTAL2</text>
<text x="210.1" y="129.1">XTAL1/CLKIN</text>
<text x="329.6" y="128.4">GND</text>
<text x="74.2" y="136.7">GND</text>
<text x="145.3" y="132.9">GND</text>
<text x="228.2" y="135.4" transform="rotate(-90 228.2 135.4)">VSS</text>
<text x="307.4" y="136.7">VBUS</text>
<text x="86.5" y="143.1">BLM21SP181SN1D</text>
<text x="87.7" y="140.5">L2</text>
<text x="102.5" y="140.5">+3.3V</text>
<text x="229.4" y="139.3">U3</text>
<text x="229.4" y="141.8">LAN8720A</text>
<text x="311.9" y="143.6">J4</text>
<text x="225.3" y="145.6">GND</text>
<text x="292.8" y="146.2">GND</text>
<text x="311.9" y="145.9">Conn_Left_I2C</text>
<text x="65.6" y="152.4" transform="rotate(-90 65.6 152.4)">R1</text>
<text x="68.1" y="153.6" transform="rotate(-90 68.1 153.6)">49R9</text>
<text x="70.7" y="152.4" transform="rotate(-90 70.7 152.4)">R2</text>
<text x="73.2" y="153.6" transform="rotate(-90 73.2 153.6)">49R9</text>
<text x="75.8" y="152.4" transform="rotate(-90 75.8 152.4)">R3</text>
<text x="78.3" y="153.6" transform="rotate(-90 78.3 153.6)">49R9</text>
<text x="80.8" y="152.4" transform="rotate(-90 80.8 152.4)">R4</text>
<text x="83.4" y="153.6" transform="rotate(-90 83.4 153.6)">49R9</text>
<text x="179.1" y="159.6">VBUS</text>
<text x="225.7" y="162.3">+3.3V</text>
<text x="183.4" y="170.6">D3</text>
<text x="183.4" y="172.5">SS14</text>
<text x="189.1" y="172.3">R-78B3.3-1.0</text>
<text x="199.3" y="169.9">U5</text>
<text x="204.2" y="172.3">(Recom)</text>
<text x="195.8" y="176.1">IN</text>
<text x="201.7" y="176.1">OUT</text>
<text x="183.9" y="183.8">C12</text>
<text x="201.5" y="180.1" transform="rotate(-90 201.5 180.1)">GND</text>
<text x="220.7" y="183.8">C13</text>
<text x="161.3" y="187.5">J1</text>
<text x="161.3" y="190.1">HR911105A</text>
<text x="183.9" y="186.1">10uF</text>
<text x="220.7" y="186.1">1uF</text>
<text x="74.6" y="193.9">+3.3V</text>
<text x="83.1" y="197.7">GND</text>
<text x="179.7" y="197">GND</text>
<text x="198.8" y="197">GND</text>
<text x="216.6" y="197">GND</text>
<text x="80.7" y="202.8">270</text>
<text x="81.2" y="201.5">R5</text>
<text x="80.6" y="209.1">R14</text>
<text x="80.7" y="210.4">270</text>
<text x="83.1" y="229.4">GND</text>
</g>
<g font-size="1.8">
<text x="270.5" y="55.5">PHY_RST</text>
<text x="123.1" y="64.4">EN</text>
<text x="158.7" y="64.4">BOOT0</text>
<text x="66" y="67">LEDB</text>
<text x="158.7" y="67">TX</text>
<text x="66" y="72">LEDA</text>
<text x="158.7" y="72">RX</text>
<text x="316.2" y="79.7">txcan</text>
<text x="316.2" y="82.2">rxcan</text>
<text x="346.7" y="82.2">CANH</text>
<text x="158.7" y="89.8">PHY_RXER</text>
<text x="346.7" y="84.7">CANL</text>
<text x="158.7" y="94.9">ETH_MDIO</text>
<text x="158.7" y="92.4">ETH_CLK</text>
<text x="196.5" y="94.9">ETH_TXD0</text>
<text x="116.8" y="100">txcan</text>
<text x="158.7" y="97.4">ETH_TXD0</text>
<text x="158.7" y="100">ETH_TXEN</text>
<text x="196.5" y="97.4">ETH_TXD1</text>
<text x="246.4" y="97.4">TX+</text>
<text x="246.4" y="100">TX-</text>
<text x="260.3" y="97.4">PHY_INT</text>
<text x="116.8" y="102.5">rxcan</text>
<text x="158.7" y="105.1">ETH_MDC</text>
<text x="158.7" y="107.6">ETH_RXD0</text>
<text x="158.7" y="102.5">ETH_TXD1</text>
<text x="178.5" y="105.1">ETH_RXD1</text>
<text x="178.5" y="102.5">ETH_RXD0</text>
<text x="196.1" y="107.6">PHY_RXER</text>
<text x="246.4" y="102.5">RX+</text>
<text x="246.4" y="105.1">RX-</text>
<text x="158.7" y="110.1">ETH_RXD1</text>
<text x="158.7" y="112.7">ETH_CRS_DV</text>
<text x="176.3" y="110.1">ETH_CRS_DV</text>
<text x="196.5" y="112.7">ETH_MDIO</text>
<text x="81.3" y="119">EN</text>
<text x="158.7" y="115.2">PHY_INT</text>
<text x="197.2" y="115.2">ETH_MDC</text>
<text x="246.4" y="117.8">PHY_L1</text>
<text x="76.2" y="124.1">TX</text>
<text x="86.4" y="121.6">BOOT0</text>
<text x="158.7" y="122.8">LEDB</text>
<text x="158.7" y="120.3">LEDA</text>
<text x="197.5" y="120.3">PHY_RST</text>
<text x="198.1" y="122.8">PHY_INT</text>
<text x="246.4" y="120.3">PHY_L2</text>
<text x="76.2" y="126.7">RX</text>
<text x="197.6" y="127.9">ETH_CLK</text>
<text x="59.3" y="157.1">RX-</text>
<text x="59.3" y="167.3">RX+</text>
<text x="59.6" y="169.8">TX-</text>
<text x="59.6" y="180">TX+</text>
<text x="71.7" y="202.9">PHY_L2</text>
<text x="71.7" y="210.5">PHY_L1</text>
</g>
<g font-size="1.8" fill="#0000c2">
<text x="85.1" y="95.2">Power</text>
<text x="47" y="134.6">Misc</text>
<text x="104.1" y="135.9">MCU</text>
<text x="312.4" y="139.7">1 -</text>
<text x="317" y="139.7">Power</text>
<text x="323.5" y="139.7">in</text>
<text x="326.1" y="139.7">on base</text>
<text x="334.6" y="139.7">board</text>
<text x="335.3" y="143.4">CAN4VSCP</text>
<text x="335.3" y="147.5">IO1 -</text>
<text x="335.3" y="149.6">IO2 -</text>
<text x="341.8" y="147.5">POWER</text>
<text x="341.8" y="149.6">CANH</text>
<text x="175.3" y="154.9">PHY</text>
<text x="335.3" y="151.6">IO3 -</text>
<text x="335.3" y="153.7">IO4 -</text>
<text x="341.8" y="151.6">CANL</text>
<text x="341.8" y="153.7">GND</text>
<text x="125.7" y="234.9">Ethernet</text>
<text x="134.5" y="234.9">connector</text>
</g>
<text font-size="1.8" fill="#008400" x="196.5" y="100">ETH_TXEN 16</text>
<g font-size="1.4" fill="#840000">
<text x="89.6" y="157.2">6</text>
<text x="89.6" y="167.4">3</text>
<text x="89.6" y="162.3">5</text>
<text x="89.6" y="169.9">2</text>
<text x="89.6" y="175">4</text>
<text x="89.6" y="180.1">1</text>
<text x="89.6" y="190.2">8</text>
<text x="89.6" y="197.9">9</text>
<text x="89.1" y="202.9">10</text>
<text x="89.1" y="215.6">11</text>
<text x="89.1" y="210.6">12</text>
<text x="89.1" y="220.7">15</text>
<text x="89.9" y="220.7">6</text>
</g>
<text font-size="1.4" fill="#008484" x="93.7" y="221.7">SHIELD</text>
</svg>
